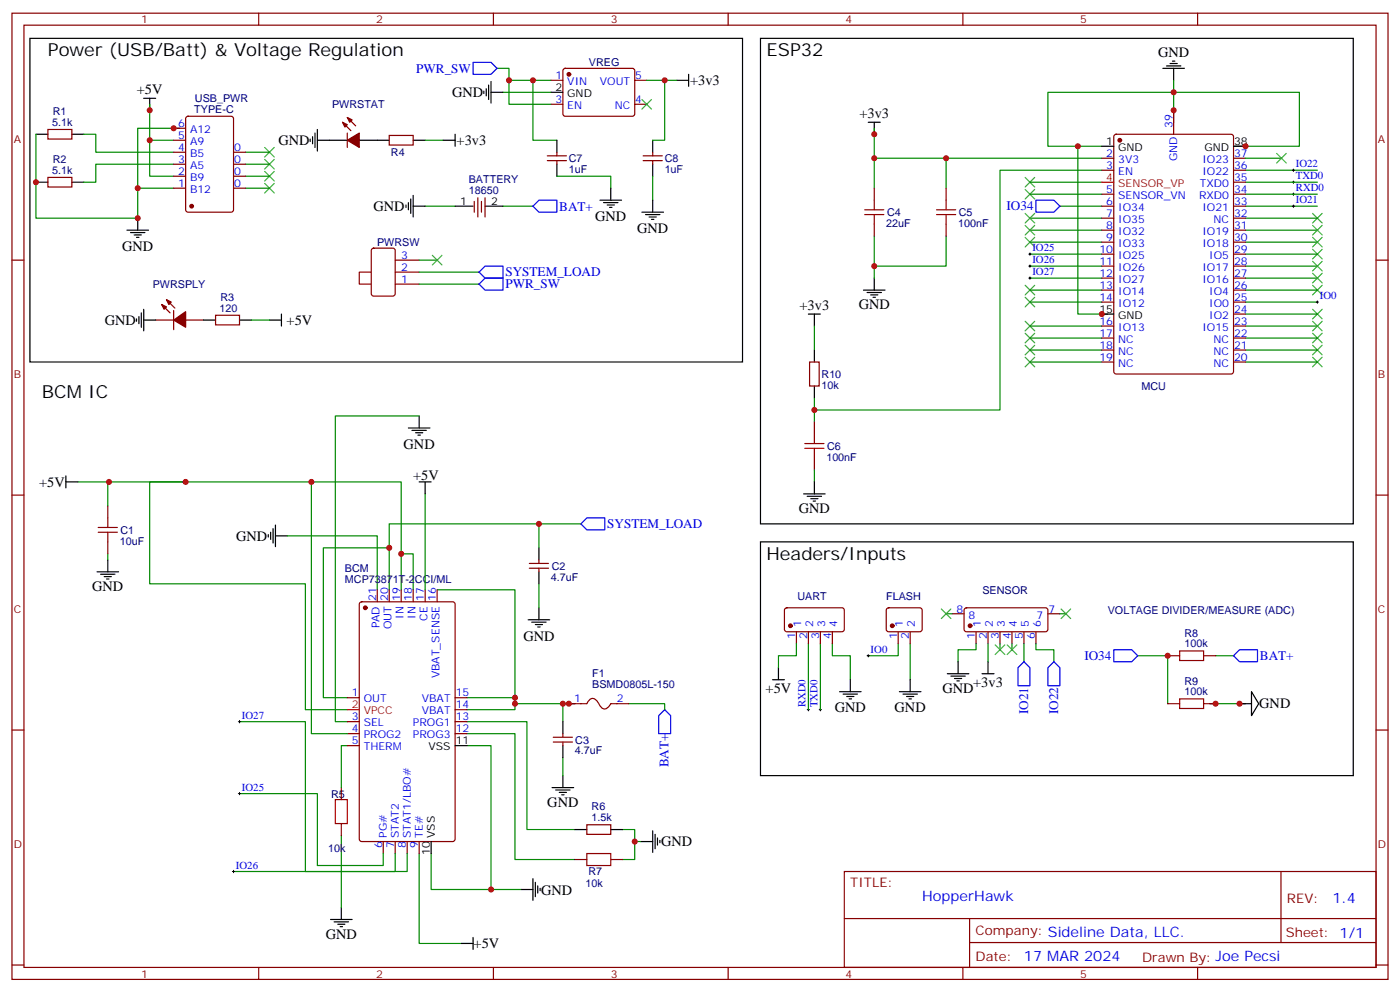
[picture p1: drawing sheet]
<svg xmlns="http://www.w3.org/2000/svg" width="412mm" height="292mm" viewBox="0 0 412 292" stroke-linecap="round" stroke-linejoin="round" font-family="sans-serif">
<g fill="none" stroke="#870000" stroke-width=".35">
<path d="M3.5 3.9h405.4v284.3h-405.4zM7.1 7.4h398.2v277.3h-398.2zM76.2 3.9v3.5M145.3 3.9v3.5M214.5 3.9v3.5M283.6 3.9v3.5M352.8 3.9v3.5M14.1 38.1h7.1v2.8h-7.1zM51.2 37.7h3.5M54.9 34.4l.5-.2h12.7l.6 .5 .1 27-.5 .7h-12.9l-.7-.4v-27.1zM100.9 36l2.5 2.5M102.3 34.6l2.5 2.4"/>
<path d="M102.3 39.2v4.2M114.7 39.9h7v2.8h-7zM162.3 23.6h3.5M162.3 30.7h3.5M166 20.3l.5-.2 20 .1 .5 .6-.1 13-.6 .4h-20.1l-.4-.7v-12.7zM187 23.6h3.5M187 30.7h3.5M328.3 39.7l.5-.2h33.9l.6 .4 .1 69.5-.5 .6-34.1 .1-.7-.5v-69.4zM345.7 32.5v7M14.1 52.2h7.1v2.8h-7.1zM51.2 55.4h3.5M51.2 51.9h3.5"/>
<path d="M51.2 48.3h3.5M51.2 44.8h3.5M51.2 41.3h3.5M68.8 55.4h3.5M68.8 51.9h3.5M68.8 48.3h3.5M68.8 44.8h3.5M139.7 59.3v3.1M140.8 58.2v5.7M141.8 59.3v3.1M142.9 58.2v5.7M161.2 47.3h5.7"/>
<path d="M161.2 45.9h5.7M164 44.8v1.1M164 47.3v1M189.4 47.3h5.7M189.4 45.9h5.7M192.3 44.8v1.1M192.3 47.3v1M257.5 55.4v3.5M278.7 55.4v3.5M324.6 46.6h3.5M324.6 50.1h3.5M324.6 57.2h3.5"/>
<path d="M363.4 46.6h3.5M363.4 50.1h3.5M363.4 57.2h3.5M363.4 53.6h3.5M3.5 76.6h3.6M109.6 73.2l.5-.2h5.6l.7 .5v12.9l-.4 .7h-5.9l-.7-.4v-13zM116.4 76.6h7.1M257.5 66v3.5M278.7 66v3.5M324.6 60.7h3.5M324.6 64.2h3.5M324.6 67.7h3.5"/>
<path d="M324.6 71.3h3.5M324.6 74.8h3.5M324.6 78.3h3.5M363.4 60.7h3.5M363.4 64.2h3.5M363.4 67.7h3.5M363.4 71.3h3.5M363.4 74.8h3.5M363.4 78.3h3.5M405.3 76.6h3.6M45.9 94.2h5.3M47.6 89.6l2.5 2.5"/>
<path d="M49 88.2l2.5 2.5M51.2 91.4v5.6M54.7 94.2h5.3M63.5 92.8h7.1v2.8h-7.1zM109.4 80.1h-3.6v3.5h3.6M116.4 83.6h7.1M116.4 80.1h7.1M324.6 81.8h3.5M324.6 85.4h3.5M324.6 88.9h3.5M324.6 96h3.5M324.6 99.5h3.5"/>
<path d="M363.4 81.8h3.5M363.4 85.4h3.5M363.4 88.9h3.5M363.4 96h3.5M363.4 99.5h3.5M363.4 92.4h3.5M238.5 106.5h2.8v7.1h-2.8zM324.6 103h3.5M324.6 106.5h3.5M363.4 103h3.5M363.4 106.5h3.5M239.9 124.2v3.5"/>
<path d="M239.9 134.8v3.5M3.5 145.7h3.6M31.7 148.9v3.5M31.7 159.5v3.5M405.3 145.7h3.6M106.1 177.3l.4-.2h26.8l.7 .4 .1 69.4-.5 .7h-27.1l-.6-.4-.1-69.4zM111.1 173.6v3.5M114.7 173.6v3.5M118.2 173.6v3.5M121.7 173.6v3.5M125.2 173.6v3.5M128.8 173.6v3.5"/>
<path d="M155.9 167.2h5.7M155.9 165.8h5.7M158.7 164.7v1.1M158.7 167.2v1.1M231.3 179.1l.5-.2h16.5l.4 .7-.1 5.9-.6 .4-16.5-.1-.4-.6v-5.6zM261.3 179.1l.5-.2h9.4l.4 .7v5.9l-.7 .4-9.4-.1-.4-.6v-5.6zM284.2 179.1l.5-.2h23.5l.5 .7-.1 5.9-.6 .4-23.6-.1-.4-.6v-5.6zM234.6 185.9v3.5M238.1 185.9v3.5M241.7 185.9v3.5M245.2 185.9v3.5M264.6 185.9v3.5"/>
<path d="M268.1 185.9v3.5M280.5 180.6h3.5M287.5 185.9v3.5M291 185.9v3.5M294.6 185.9v3.5M298.1 185.9v3.5M301.6 185.9v3.5M305.2 185.9v3.5M308.7 180.6h3.5M344 193h3.5M354.5 193h3.6M3.5 214.8h3.6"/>
<path d="M102.3 205.3h3.5M102.3 212.4h3.5M102.3 215.9h3.5M102.3 219.4h3.5M134.1 205.3h3.5M134.1 212.4h3.5M134.1 215.9h3.5M134.1 208.8h3.5M163 218.4h5.6M163 217h5.6M165.8 215.9v1.1M165.8 218.4v1"/>
<path d="M167.6 207.1h5.3l.5-.9a1.56 1.56 0 0 1 2.7 .5l.2 .3a2.13 2.13 0 0 0 2.3 1.5l1.3-1.4h5.3M344 207.1h3.5M354.5 207.1h3.6M405.3 214.8h3.6M100.5 231.8v3.5M100.5 242.4v3.5M112.9 247.6v3.6M116.4 247.6v3.6M119.9 247.6v3.6M123.5 247.6v3.6M169.3 252.9h3.6M172.9 242.7h7v2.8h-7z"/>
<path d="M179.9 252.9h3.5M248.7 256.5h156.6v28.2h-156.6zM377.3 256.5v20.9M248.7 270.3h156.5M285.6 277.4h119.6M285.6 270.3v14.1M3.5 284h3.6M76.2 284.7v3.5M145.3 284.7v3.5M214.5 284.7v3.5M283.6 284.7v3.5M352.8 284.7v3.5"/>
<path d="M405.3 284h3.6"/>
</g>
<g fill="none" stroke="#008700" stroke-width=".35">
<path d="M10.6 39.5v24.7h30v-8.8h10.6M24.7 39.5h3.5v5.3h23M44.1 30.7v21.2h7.1M52.9 37.7h-12.3v17.7M146.4 20.1h3.5v3.5h12.4M148.2 27.2h14.1M149.9 23.6v7.1h12.4M157 23.6v17.7h7M190.5 23.6h8.8M195.8 23.6v17.7h-3.5M257.5 37.7v8.9h67.1M345.7 23.6v12.4"/>
<path d="M44.1 41.3h7.1M51.2 48.3h-23v5.3h-3.5M72.3 55.4h7.1M72.3 51.9h7.1M72.3 48.3h7.1M72.3 44.8h7.1M125.2 41.3h5.3M164 51.9h15.9v3.5M192.3 51.9v7M257.5 46.6v8.8M278.7 46.6v8.8M303.4 53.6h21.2"/>
<path d="M303.4 57.2h21.2M317.5 43v49.4h8.8M324.6 50.1h-30v70.5h-54.7M324.6 43h-15.9v-15.8h74.1v15.8h-19.4M366.9 53.6h21.2M366.9 57.2h21.2M366.9 50.1h21.2M366.9 46.6h10.6M123.5 76.6h5.3M125.2 60.7h8.9M148.2 60.7h8.8M257.5 69.5v12.3"/>
<path d="M278.7 69.5v8.8h-21.2M303.4 71.3h21.2M303.4 78.3h21.2M303.4 67.7h21.2M303.4 74.8h21.2M303.4 64.2h21.2M312.2 60.7h12.4M366.9 60.7h21.2M366.9 71.3h21.2M366.9 78.3h21.2M366.9 67.7h21.2M366.9 74.8h21.2"/>
<path d="M366.9 64.2h21.2M74.1 94.2h5.3M123.5 80.1h17.6M123.5 83.6h17.6M239.9 96v7M303.4 99.5h21.2M303.4 88.9h21.2M303.4 96h21.2M303.4 81.8h21.2M303.4 85.4h21.2M366.9 99.5h21.2M366.9 88.9h21.2"/>
<path d="M366.9 92.4h21.2M366.9 96h21.2M366.9 81.8h21.2M366.9 85.4h21.2M239.9 117.1v7.1M303.4 106.5h21.2M303.4 103h21.2M366.9 106.5h21.2M366.9 103h21.2M123.5 122.4h-24.7v90h3.5M239.9 138.3v3.5M22.9 141.8h95.3v31.8"/>
<path d="M32.1 141.8h-.4v7.1M54.7 141.8h-10.6v30h45.9v37h12.3M84.7 157.7h26.4v15.9M91.7 141.8v74.1h10.6M125.2 145.3v28.3M158.7 154.2v7M171.1 154.2h-56.4v7M31.7 163v1.7M114.7 173.6v-12.4h-19.5v44.1h7.1M118.2 163h3.5v10.6M128.8 173.6h22.9v33.5h17.6M158.7 171.8v7.1"/>
<path d="M234.6 189.4v3.6h-5.3v3.5M238.1 189.4v19.4M241.7 189.4v19.4M245.2 189.4v3.6h5.3v7M264.6 189.4v3.6h-8.8M268.1 189.4v10.6M278.7 180.6h1.8M287.5 189.4v1.8h-5.3v3.5M291 189.4v5.3M294.6 189.4v1.8M298.1 189.4v1.8M301.6 189.4v5.3"/>
<path d="M305.2 189.4v1.8h5.2v3.5M312.2 180.6h1.8M335.1 193h8.9v14.1M358.1 193h5.3M70.6 212.4h19.4v44.1h29.9v-5.3M102.3 219.4h-1.8v12.4M137.6 215.9h14.1v37h17.6M137.6 212.4h17.6v31.7h14.1M137.6 219.4h7v42.4M137.6 205.3h14.1M151.7 207.1v1.7h-14.1M165.8 207.1v5.3"/>
<path d="M185.2 207.1h10.6v1.7M356.3 207.1h10.6M70.6 233.5h22.9v21.2h19.4v-3.5M165.8 223v5.2M100.5 245.9v21.2M116.4 251.2v5.3h-47.6M123.5 251.2v26.4h12.3M127 251.2v10.6h26.5M183.4 244.1h3.6v3.5M188.7 247.6h-1.7v5.3h-3.6"/>
</g>
<g fill="none" stroke="#000" stroke-width=".35">
<path d="M8.8 11.3h209.9v95.2h-209.9zM224 11.3h174.6v142.9h-174.6zM343.6 19.4h4.2M344.7 18.7h2.1M345.4 18h.7M10.6 39.5h3.5M21.2 39.5h3.5M42.3 28.9h3.6M44.1 28.9v3.6M92.8 39.2v4.2M93.5 38.1v6.3M134.1 39.5v3.5"/>
<path d="M142.5 26.8v.7M143.2 26.1v2.1M143.9 25v4.3M144.6 27.2h3.6M144.6 24v6.3M162.3 27.2h3.5M199.3 23.6h3.5M202.8 21.9v3.5M255.8 36h3.5M257.5 36v3.5M342.5 20.1h6.4M345.7 20.1v3.5"/>
<path d="M10.6 53.6h3.5M21.2 53.6h3.5M91.4 40.9v.7M92.1 40.2v2.1M93.5 41.3h8.8M105.8 41.3h8.9M120.3 59.6v2.1M121 58.6v4.2M121.7 57.5v6.4M121.7 41.3h3.5M130.5 41.3h3.6M164 41.3v3.5"/>
<path d="M164 48.3v3.6M176.7 58.9h6.4M177.8 59.6h4.2M179.9 55.4v3.5M192.3 41.3v3.5M192.3 48.3v3.6M192.3 58.9v3.5M324.6 43h3.5M363.4 43h3.5M37.4 67.7h6.3M38.5 68.4h4.2M39.5 69.1h2.1"/>
<path d="M40.2 69.8h.7M40.6 64.2v3.5M119.6 60.3v.7M121.7 60.7h3.5M134.1 60.7h5.2M142.9 60.7h5.3M178.9 60.3h2.1M179.6 61h.7M189.1 62.4h6.3M190.1 63.1h4.3M191.2 63.9h2.1M191.9 64.6h.7"/>
<path d="M40.2 93.8v.7M40.9 93.1v2.1M41.6 92.1v4.2M42.3 94.2h3.6M42.3 91v6.4M60 94.2h3.5M70.6 94.2h3.5M79.4 94.2h3.5M82.9 92.4v3.6M238.1 92.4h3.6M239.9 92.4v3.6M254.4 85.4h6.3"/>
<path d="M255.4 86.1h4.2M256.5 86.8h2.1M257.2 87.5h.7M257.5 81.8v3.6M324.6 92.4h3.5M239.9 103v3.5M239.9 113.6v3.5M120.3 125.9h6.3M121.4 126.6h4.2M122.4 127.4h2.1M123.1 128.1h.7M123.5 122.4v3.5"/>
<path d="M19.4 141.8h3.5M19.4 140.1v3.5M79 157.3v.7M79.7 156.6v2.2M80.4 155.6v4.2M81.1 157.7h3.6M81.1 154.5v6.4M123.5 141.8h3.5M125.2 141.8v3.5M224 159.5h174.6v68.7h-174.6zM236.7 145.3h6.4M237.8 146h4.2"/>
<path d="M238.8 146.8h2.1M239.5 147.5h.7M239.9 141.8v3.5M28.6 168.3h6.3M29.6 169h4.3M30.7 169.7h2.1M31.4 170.4h.7M31.7 164.7v3.6M158.7 161.2v3.5M158.7 168.3v3.5M158.7 178.9v3.5M155.6 182.4h6.3"/>
<path d="M156.6 183.1h4.3M157.7 183.8h2.1M158.4 184.5h.7M229.3 196.5v3.5M279 198.3h6.4M280.1 199h4.2M281.2 199.7h2.1M282.2 194.7v3.6M289.3 198.3h3.5M291 194.7v3.6M134.1 219.4h3.5M165.8 212.4v3.5"/>
<path d="M165.8 219.4v3.6M227.5 200h3.6M247.3 203.6h6.3M248.4 204.3h4.2M249.4 205h2.1M250.1 205.7h.7M250.5 200v3.6M264.9 203.6h6.4M266 204.3h4.2M267.1 205h2.1M267.8 205.7h.7M268.1 200v3.6"/>
<path d="M281.9 200.4h.7M365.1 207.1h3.6M368.7 203.6l2.1 3.5-2.1 3.5zM162.6 231.8h6.4M163.7 232.5h4.2M164.7 233.2h2.2M165.5 233.9h.7M165.8 228.2v3.6M127 247.6v3.6M157 258.6v6.3M157.7 259.6v4.3M169.3 244.1h3.6"/>
<path d="M179.9 244.1h3.5M188.7 247.6h3.6M192.3 244.5v6.3M193 245.5v4.3M193.7 246.6v2.1M194.4 247.3v.7M97.4 270.6h6.3M98.4 271.3h4.3M99.5 272h2.1M100.2 272.7h.7M100.5 267.1v3.5M135.8 277.6h3.5"/>
<path d="M139.3 275.9v3.5M153.5 261.8h3.5M158.4 260.7v2.1M159.1 261.4v.7"/>
</g>
<g fill="none" stroke="#a10000" stroke-width=".35">
<path d="M257.5 58.9v2.8M278.7 58.9v2.8M254.7 63.1h5.6M254.7 61.7h5.6M257.5 63.1v2.9M275.9 63.1h5.6M275.9 61.7h5.6M278.7 63.1v2.9M237.1 131.9h5.6M237.1 130.5h5.6M239.9 127.7v2.8M239.9 131.9v2.9"/>
<path d="M28.9 155.2h5.7M28.9 156.6h5.7M31.7 152.4v2.8M31.7 156.6v2.9M347.5 191.6h7v2.8h-7zM347.5 205.7h7v2.8h-7zM98.8 235.3h3.5v7.1h-3.5zM172.9 251.2h7v3.5h-7z"/>
</g>
<g fill="none" stroke="#000" stroke-width=".29">
<path d="M380.6 57.2h.8M380.6 53.6h.8M380.6 50.1h.8M381 49.7v.7M381 53.3v.7M381 56.8v.7M303 74.8h.7M303 78.3h.7M303.4 74.4v.7M303.4 78v.7M380.6 60.7h.8M381 60.3v.7"/>
<path d="M303 81.8h.7M303.4 81.5v.7M387.7 88.9h.7M388.1 88.5v.8M255.4 193h.7M255.8 192.6v.7M70.2 212.4h.7M70.6 212v.7M237.8 208.8h.7M238.1 208.5v.7M241.3 208.8h.7M241.7 208.5v.7"/>
<path d="M70.2 233.5h.7M70.6 233.2v.7M68.4 256.5h.7M68.8 256.1v.7"/>
</g>
<g fill="none" stroke="#3c3" stroke-width=".35">
<path d="M189.1 29.3l2.8 2.8M191.9 29.3l-2.8 2.8M78 54l2.8 2.8M78 50.4l2.8 2.9M78 46.9l2.8 2.8M78 43.4l2.8 2.8M80.8 54l-2.8 2.8M80.8 50.4l-2.8 2.9M80.8 46.9l-2.8 2.8M80.8 43.4l-2.8 2.8M302 55.7l2.8 2.9M302 52.2l2.8 2.8"/>
<path d="M304.8 55.7l-2.8 2.9M304.8 52.2l-2.8 2.8M376.1 45.2l2.8 2.8M378.9 45.2l-2.8 2.8M127.4 75.1l2.8 2.9M130.2 75.1l-2.8 2.9M302 69.8l2.8 2.9M302 66.3l2.8 2.8M302 62.8l2.8 2.8M304.8 69.8l-2.8 2.9M304.8 66.3l-2.8 2.8M304.8 62.8l-2.8 2.8"/>
<path d="M386.6 73.4l2.9 2.8M386.6 62.8l2.9 2.8M386.6 66.3l2.9 2.8M386.6 69.8l2.9 2.9M386.6 76.9l2.9 2.8M389.5 73.4l-2.9 2.8M389.5 62.8l-2.9 2.8M389.5 66.3l-2.9 2.8M389.5 69.8l-2.9 2.9M389.5 76.9l-2.9 2.8M302 84l2.8 2.8M302 87.5l2.8 2.8"/>
<path d="M302 94.5l2.8 2.9M302 98.1l2.8 2.8M304.8 84l-2.8 2.8M304.8 87.5l-2.8 2.8M304.8 94.5l-2.8 2.9M304.8 98.1l-2.8 2.8M386.6 84l2.9 2.8M386.6 91l2.9 2.8M386.6 98.1l2.9 2.8M386.6 80.4l2.9 2.9M386.6 94.5l2.9 2.9M389.5 84l-2.9 2.8"/>
<path d="M389.5 91l-2.9 2.8M389.5 98.1l-2.9 2.8M389.5 80.4l-2.9 2.9M389.5 94.5l-2.9 2.9M302 101.6l2.8 2.8M302 105.1l2.8 2.8M304.8 101.6l-2.8 2.8M304.8 105.1l-2.8 2.8M386.6 101.6l2.9 2.8M386.6 105.1l2.9 2.8M389.5 101.6l-2.9 2.8M389.5 105.1l-2.9 2.8"/>
<path d="M277.3 179.2l2.8 2.8M280.1 179.2l-2.8 2.8M312.6 179.2l2.8 2.8M315.4 179.2l-2.8 2.8M293.2 189.8l2.8 2.8M296 189.8l-2.8 2.8M296.7 189.8l2.8 2.8M299.5 189.8l-2.8 2.8"/>
</g>
<g fill="#870000" stroke="#870000" stroke-width=".35">
<path d="M102.3 41.3l3.5-2.1v4.2z"/>
<path d="M100.9 36l1.4 .7-.7 .7z"/>
<path d="M102.3 34.6l1.4 .7-.7 .7z"/>
<path d="M47.6 89.6l1.4 .7-.7 .7z"/>
<path d="M49 88.2l1.4 .7-.7 .7z"/>
<path d="M51.2 94.2l3.5-2.5v4.6z"/>
<circle cx="262.8" cy="184.1" r=".53"/>
<circle cx="232.8" cy="184.2" r=".53"/>
<circle cx="56.4" cy="60.7" r=".53"/>
<circle cx="107.6" cy="178.9" r=".53"/>
<circle cx="329.8" cy="41.3" r=".53"/>
<circle cx="167.6" cy="21.9" r=".53"/>
<circle cx="285.7" cy="184.1" r=".53"/>
</g>
<path d="M139.3 18.3h5.3l1.8 1.8-1.8 1.8h-5.3zM305.2 58.9h5.2l1.8 1.8-1.8 1.7h-5.2zM157 60.7l1.7-1.8h5.3v3.5h-5.3zM141.1 80.1l1.8-1.8h5.3v3.5h-5.3zM141.1 83.6l1.8-1.8h5.3v3.6h-5.3zM171.1 154.2l1.8-1.8h5.3v3.5h-5.3zM299.9 196.5l1.7-1.8 1.8 1.8v5.3h-3.5zM310.4 194.7l1.8 1.8v5.3h-3.5v-5.3zM328.1 191.2h5.3l1.7 1.8-1.7 1.7h-5.3zM363.4 193l1.7-1.8h5.3v3.5h-5.3zM195.8 208.8l1.8 1.8v5.3h-3.6v-5.3z" fill="none" stroke="#00f" stroke-width=".35"/>
<path d="M324.6 53.6h3.5M102.3 208.8h3.5" fill="none" stroke="#f00" stroke-width=".35"/>
<g fill="#c00">
<circle cx="239.9" cy="120.6" r=".88"/>
<circle cx="257.5" cy="78.3" r=".88"/>
<circle cx="278.7" cy="46.6" r=".88"/>
<circle cx="257.5" cy="46.6" r=".88"/>
<circle cx="257.5" cy="39.5" r=".88"/>
<circle cx="317.5" cy="43" r=".88"/>
<circle cx="366.9" cy="43" r=".88"/>
<circle cx="324.6" cy="92.4" r=".88"/>
<circle cx="345.7" cy="32.5" r=".88"/>
<circle cx="345.7" cy="27.2" r=".88"/>
<circle cx="44.1" cy="32.5" r=".88"/>
<circle cx="40.6" cy="64.2" r=".88"/>
<circle cx="10.6" cy="53.6" r=".88"/>
<circle cx="40.6" cy="55.4" r=".88"/>
<circle cx="51.2" cy="37.7" r=".88"/>
<circle cx="44.1" cy="41.3" r=".88"/>
<circle cx="158.8" cy="154.2" r=".88"/>
<circle cx="187" cy="247.6" r=".88"/>
<circle cx="165.8" cy="207.1" r=".88"/>
<circle cx="151.7" cy="207.1" r=".88"/>
<circle cx="151.7" cy="205.3" r=".88"/>
<circle cx="144.6" cy="261.8" r=".88"/>
<circle cx="114.7" cy="161.2" r=".88"/>
<circle cx="32.1" cy="141.8" r=".88"/>
<circle cx="118.2" cy="163" r=".88"/>
<circle cx="54.7" cy="141.8" r=".88"/>
<circle cx="91.7" cy="141.8" r=".88"/>
<circle cx="365.1" cy="207.1" r=".88"/>
<circle cx="344" cy="193" r=".88"/>
<circle cx="358.1" cy="207.1" r=".88"/>
<circle cx="149.9" cy="23.6" r=".88"/>
<circle cx="157" cy="23.6" r=".88"/>
<circle cx="195.8" cy="23.6" r=".88"/>
<circle cx="167.6" cy="207.1" r=".88"/>
</g>
<g font-size="5.3">
<text x="14.1" y="16.6">Power (USB/Batt) &amp; Voltage Regulation</text>
<text x="225.8" y="16.6">ESP32</text>
<text x="12.3" y="117.1">BCM IC</text>
<text x="225.8" y="164.7">Headers/Inputs</text>
</g>
<g font-size="4.2">
<text x="341.1" y="16.7">GND</text>
<text x="40.3" y="27.8">+5V</text>
<text x="133.2" y="28.6">GND</text>
<text x="203.3" y="25">+3v3</text>
<text x="253.2" y="34.7">+3v3</text>
<text x="82" y="42.7">GND</text>
<text x="134.5" y="42.6">+3v3</text>
<text x="110" y="62.1">GND</text>
<text x="175.3" y="65">GND</text>
<text x="187.7" y="68.5">GND</text>
<text x="36" y="73.9">GND</text>
<text x="30.9" y="95.6">GND</text>
<text x="84.4" y="95.5">+5V</text>
<text x="235.5" y="91.2">+3v3</text>
<text x="252.9" y="91">GND</text>
<text x="118.9" y="132.2">GND</text>
<text x="11.5" y="143.2">+5V</text>
<text x="121.7" y="141.1">+5V</text>
<text x="235.3" y="151">GND</text>
<text x="69.6" y="159.2">GND</text>
<text x="27.2" y="173.9">GND</text>
<text x="154.2" y="188.6">GND</text>
<text x="277.6" y="203.9">GND</text>
<text x="286.7" y="202.2">+3v3</text>
<text x="225.5" y="204">+5V</text>
<text x="245.9" y="209.6">GND</text>
<text x="263.5" y="209.6">GND</text>
<text x="370.9" y="208.5">GND</text>
<text x="161.2" y="237.4">GND</text>
<text x="194.7" y="249.1">GND</text>
<text x="159.4" y="263.2">GND</text>
<text x="96" y="276.2">GND</text>
<text x="139.5" y="279.1">+5V</text>
</g>
<g font-size="4.2" fill="#00f">
<text x="271.6" y="265.3">HopperHawk</text>
<text x="392.5" y="265.7">1.4</text>
<text x="301.6" y="282.9">17 MAR 2024</text>
</g>
<g font-size="3.9" fill="#00f">
<text x="122.6" y="21.3">PWR_SW</text>
<text x="164.7" y="62">BAT+</text>
<text x="296.5" y="61.9">IO34</text>
<text x="148.9" y="81.3">SYSTEM_LOAD</text>
<text x="148.9" y="84.9">PWR_SW</text>
<text x="178.9" y="155.5">SYSTEM_LOAD</text>
<text x="319.4" y="194.2">IO34</text>
<text x="371.1" y="194.3">BAT+</text>
<text x="302.9" y="210.2" transform="rotate(-90 302.9 210.2)">IO21</text>
<text x="311.7" y="210.2" transform="rotate(-90 311.7 210.2)">IO22</text>
<text x="196.9" y="225.8" transform="rotate(-90 196.9 225.8)">BAT+</text>
</g>
<g font-size="3.9" fill="#800">
<text x="250.5" y="261.1">TITLE:</text>
<text x="379.1" y="265.7">REV:</text>
<text x="287.4" y="275.3">Company: Sideline Data, LLC.</text>
<text x="378.7" y="275.9">Sheet: 1/1</text>
<text x="287.4" y="282.9">Date:</text>
<text x="336.4" y="283">Drawn By: Joe Pecsi</text>
</g>
<g font-size="3.2" fill="#800">
<text x="41.6" y="6.9">1</text>
<text x="110.8" y="6.9">2</text>
<text x="179.9" y="6.9">3</text>
<text x="249.1" y="6.9">4</text>
<text x="318.2" y="6.9">5</text>
<text x="4.1" y="42">A</text>
<text x="405.9" y="42">A</text>
<text x="4.1" y="111.1">B</text>
<text x="405.9" y="111.1">B</text>
<text x="4.1" y="180.3">C</text>
<text x="405.9" y="180.3">C</text>
<text x="4.1" y="249.4">D</text>
<text x="405.9" y="249.4">D</text>
<text x="41.6" y="287.7">1</text>
<text x="110.8" y="287.7">2</text>
<text x="179.9" y="287.7">3</text>
<text x="249.1" y="287.7">4</text>
<text x="318.2" y="287.7">5</text>
</g>
<g font-size="3.2" fill="#00f">
<text x="163.6" y="23.3">1</text>
<text x="187.1" y="23.3">5</text>
<text x="167.1" y="25">VIN</text>
<text x="176.7" y="25">VOUT</text>
<text x="163.6" y="30.3">3</text>
<text x="167.1" y="32.1">EN</text>
<text x="181.1" y="32.1">NC</text>
<text x="187.1" y="30.3">4</text>
<text x="52.5" y="40.9">5</text>
<text x="52.5" y="37.4">6</text>
<text x="56" y="39.2">A12</text>
<text x="345.4" y="37.7" transform="rotate(-90 345.4 37.7)">39</text>
<text x="52.5" y="48">3</text>
<text x="52.5" y="44.4">4</text>
<text x="56" y="46.2">B5</text>
<text x="56" y="42.7">A9</text>
<text x="69" y="48">0</text>
<text x="69" y="44.4">0</text>
<text x="325.9" y="46.2">2</text>
<text x="329.4" y="48">3V3</text>
<text x="346.8" y="47.5" transform="rotate(-90 346.8 47.5)">GND</text>
<text x="354.2" y="48">IO23</text>
<text x="363.5" y="46.2">37</text>
<text x="52.5" y="51.5">2</text>
<text x="56" y="53.3">B9</text>
<text x="56" y="49.7">A5</text>
<text x="69" y="51.5">0</text>
<text x="325.9" y="49.7">3</text>
<text x="329.4" y="51.5">EN</text>
<text x="354.2" y="51.5">IO22</text>
<text x="363.5" y="53.3">35</text>
<text x="363.5" y="49.7">36</text>
<text x="381.7" y="49.2">IO22</text>
<text x="381.7" y="52.7">TXD0</text>
<text x="52.5" y="55">1</text>
<text x="56" y="56.8">B12</text>
<text x="69" y="55">0</text>
<text x="325.9" y="56.8">5</text>
<text x="329.4" y="58.6">SENSOR_VN</text>
<text x="353.2" y="58.6">RXD0</text>
<text x="353.5" y="55">TXD0</text>
<text x="363.5" y="56.8">34</text>
<text x="381.7" y="59.8">IO21</text>
<text x="381.7" y="56.3">RXD0</text>
<text x="325.9" y="60.3">6</text>
<text x="325.9" y="63.9">7</text>
<text x="329.4" y="62.1">IO34</text>
<text x="329.4" y="65.6">IO35</text>
<text x="354.2" y="62.1">IO21</text>
<text x="357.5" y="65.6">NC</text>
<text x="363.5" y="63.9">32</text>
<text x="363.5" y="60.3">33</text>
<text x="325.9" y="67.4">8</text>
<text x="325.9" y="70.9">9</text>
<text x="329.4" y="69.1">IO32</text>
<text x="354.2" y="69.1">IO19</text>
<text x="363.5" y="70.9">30</text>
<text x="363.5" y="67.4">31</text>
<text x="118.2" y="76.2">3</text>
<text x="304.1" y="73.9">IO25</text>
<text x="304.1" y="77.4">IO26</text>
<text x="323.9" y="74.4">10</text>
<text x="323.9" y="78">11</text>
<text x="329.4" y="72.7">IO33</text>
<text x="329.4" y="76.2">IO25</text>
<text x="354.2" y="72.7">IO18</text>
<text x="356.2" y="76.2">IO5</text>
<text x="363.5" y="78">28</text>
<text x="363.5" y="74.4">29</text>
<text x="118.2" y="83.3">1</text>
<text x="118.2" y="79.7">2</text>
<text x="304.1" y="81">IO27</text>
<text x="323.9" y="81.5">12</text>
<text x="329.4" y="79.7">IO26</text>
<text x="329.4" y="83.3">IO27</text>
<text x="354.2" y="83.3">IO16</text>
<text x="354.2" y="79.7">IO17</text>
<text x="363.5" y="81.5">27</text>
<text x="323.9" y="85">13</text>
<text x="323.9" y="88.5">14</text>
<text x="329.4" y="86.8">IO14</text>
<text x="356.2" y="86.8">IO4</text>
<text x="363.5" y="88.5">25</text>
<text x="363.5" y="85">26</text>
<text x="388.8" y="88">IO0</text>
<text x="323.9" y="95.6">16</text>
<text x="329.4" y="90.3">IO12</text>
<text x="356.2" y="93.8">IO2</text>
<text x="356.2" y="90.3">IO0</text>
<text x="363.5" y="95.6">23</text>
<text x="363.5" y="92.1">24</text>
<text x="323.9" y="99.1">17</text>
<text x="329.4" y="97.4">IO13</text>
<text x="329.4" y="100.9">NC</text>
<text x="354.2" y="97.4">IO15</text>
<text x="357.5" y="100.9">NC</text>
<text x="363.5" y="99.1">22</text>
<text x="323.9" y="102.7">18</text>
<text x="323.9" y="106.2">19</text>
<text x="329.4" y="104.4">NC</text>
<text x="329.4" y="107.9">NC</text>
<text x="357.5" y="107.9">NC</text>
<text x="357.5" y="104.4">NC</text>
<text x="363.5" y="106.2">20</text>
<text x="363.5" y="102.7">21</text>
<text x="110.8" y="176.9" transform="rotate(-90 110.8 176.9)">21</text>
<text x="114.3" y="176.9" transform="rotate(-90 114.3 176.9)">20</text>
<text x="117.8" y="176.9" transform="rotate(-90 117.8 176.9)">19</text>
<text x="121.4" y="176.9" transform="rotate(-90 121.4 176.9)">18</text>
<text x="124.9" y="176.9" transform="rotate(-90 124.9 176.9)">17</text>
<text x="128.4" y="176.9" transform="rotate(-90 128.4 176.9)">16</text>
<text x="111.8" y="184.9" transform="rotate(-90 111.8 184.9)">PAD</text>
<text x="115.4" y="185.2" transform="rotate(-90 115.4 185.2)">OUT</text>
<text x="118.9" y="182.1" transform="rotate(-90 118.9 182.1)">IN</text>
<text x="122.4" y="182.1" transform="rotate(-90 122.4 182.1)">IN</text>
<text x="125.9" y="182.6" transform="rotate(-90 125.9 182.6)">CE</text>
<text x="236" y="184.6" transform="rotate(-90 236 184.6)">1</text>
<text x="239.5" y="184.6" transform="rotate(-90 239.5 184.6)">2</text>
<text x="243.1" y="184.6" transform="rotate(-90 243.1 184.6)">3</text>
<text x="246.6" y="184.6" transform="rotate(-90 246.6 184.6)">4</text>
<text x="266" y="184.6" transform="rotate(-90 266 184.6)">1</text>
<text x="269.5" y="184.6" transform="rotate(-90 269.5 184.6)">2</text>
<text x="281.8" y="180.3">8</text>
<text x="285.3" y="182">8</text>
<text x="288.9" y="184.6" transform="rotate(-90 288.9 184.6)">1</text>
<text x="292.5" y="184.6" transform="rotate(-90 292.5 184.6)">2</text>
<text x="296" y="184.6" transform="rotate(-90 296 184.6)">3</text>
<text x="299.5" y="184.6" transform="rotate(-90 299.5 184.6)">4</text>
<text x="303" y="184.6" transform="rotate(-90 303 184.6)">5</text>
<text x="305.4" y="182">7</text>
<text x="306.6" y="184.6" transform="rotate(-90 306.6 184.6)">6</text>
<text x="308.9" y="180.3">7</text>
<text x="234.2" y="188.1" transform="rotate(-90 234.2 188.1)">1</text>
<text x="237.8" y="188.1" transform="rotate(-90 237.8 188.1)">2</text>
<text x="241.3" y="188.1" transform="rotate(-90 241.3 188.1)">3</text>
<text x="244.8" y="188.1" transform="rotate(-90 244.8 188.1)">4</text>
<text x="264.2" y="188.1" transform="rotate(-90 264.2 188.1)">1</text>
<text x="267.8" y="188.1" transform="rotate(-90 267.8 188.1)">2</text>
<text x="287.2" y="188.1" transform="rotate(-90 287.2 188.1)">1</text>
<text x="290.7" y="188.1" transform="rotate(-90 290.7 188.1)">2</text>
<text x="294.2" y="188.1" transform="rotate(-90 294.2 188.1)">3</text>
<text x="297.7" y="188.1" transform="rotate(-90 297.7 188.1)">4</text>
<text x="301.3" y="188.1" transform="rotate(-90 301.3 188.1)">5</text>
<text x="304.8" y="188.1" transform="rotate(-90 304.8 188.1)">6</text>
<text x="256.5" y="192.1">IO0</text>
<text x="129.5" y="199.6" transform="rotate(-90 129.5 199.6)">VBAT_SENSE</text>
<text x="103.6" y="205">1</text>
<text x="107.1" y="206.7">OUT</text>
<text x="124.3" y="206.7">VBAT</text>
<text x="134.2" y="208.5">14</text>
<text x="134.2" y="205">15</text>
<text x="169.1" y="206.7">1</text>
<text x="181.7" y="206.7">2</text>
<text x="237.2" y="208.1" transform="rotate(-90 237.2 208.1)">RXD0</text>
<text x="240.8" y="208.1" transform="rotate(-90 240.8 208.1)">TXD0</text>
<text x="71.3" y="211.5">IO27</text>
<text x="103.6" y="212">3</text>
<text x="103.6" y="215.5">4</text>
<text x="107.1" y="213.8">SEL</text>
<text x="121.7" y="213.8">PROG1</text>
<text x="124.3" y="210.3">VBAT</text>
<text x="134.2" y="215.5">12</text>
<text x="134.2" y="212">13</text>
<text x="103.6" y="219.1">5</text>
<text x="107.1" y="217.3">PROG2</text>
<text x="107.1" y="220.8">THERM</text>
<text x="121.7" y="217.3">PROG3</text>
<text x="71.3" y="232.7">IO25</text>
<text x="112.5" y="249.5" transform="rotate(-90 112.5 249.5)">6</text>
<text x="113.9" y="246.6" transform="rotate(-90 113.9 246.6)">PG#</text>
<text x="116.1" y="249.5" transform="rotate(-90 116.1 249.5)">7</text>
<text x="117.5" y="246.6" transform="rotate(-90 117.5 246.6)">STAT2</text>
<text x="119.6" y="249.5" transform="rotate(-90 119.6 249.5)">8</text>
<text x="121" y="246.6" transform="rotate(-90 121 246.6)">STAT1/LBO#</text>
<text x="123.1" y="249.5" transform="rotate(-90 123.1 249.5)">9</text>
<text x="124.5" y="246.6" transform="rotate(-90 124.5 246.6)">TE#</text>
<text x="69.5" y="255.6">IO26</text>
</g>
<g font-size="3.2" fill="#000080">
<text x="173.5" y="19.5">VREG</text>
<text x="57.4" y="29.9">USB_PWR</text>
<text x="15.5" y="33.8">R1</text>
<text x="57.2" y="33.2">TYPE-C</text>
<text x="97.8" y="31.8">PWRSTAT</text>
<text x="15.3" y="37">5.1k</text>
<text x="15.5" y="47.9">R2</text>
<text x="115.2" y="45.9">R4</text>
<text x="167.6" y="47.7">C7</text>
<text x="195.8" y="47.7">C8</text>
<text x="15.3" y="51.2">5.1k</text>
<text x="138.1" y="53.9">BATTERY</text>
<text x="167.6" y="50.9">1uF</text>
<text x="195.8" y="50.9">1uF</text>
<text x="138.1" y="57.2">18650</text>
<text x="261.3" y="63.5">C4</text>
<text x="282.4" y="63.6">C5</text>
<text x="261.1" y="66.8">22uF</text>
<text x="282.2" y="66.9">100nF</text>
<text x="111.1" y="72.4">PWRSW</text>
<text x="45" y="84.8">PWRSPLY</text>
<text x="64.9" y="88.4">R3</text>
<text x="64.7" y="91.7">120</text>
<text x="242" y="111.2">R10</text>
<text x="242" y="114.4">10k</text>
<text x="336.2" y="114.7">MCU</text>
<text x="243.4" y="135.7">100nF</text>
<text x="243.6" y="132.4">C6</text>
<text x="35.3" y="160.4">10uF</text>
<text x="35.5" y="157.1">C1</text>
<text x="162.5" y="167.6">C2</text>
<text x="101.6" y="171.6">MCP73871T-2CCI/ML</text>
<text x="101.6" y="168.4">BCM</text>
<text x="162.3" y="170.9">4.7uF</text>
<text x="234.9" y="176.5">UART</text>
<text x="261" y="176.5">FLASH</text>
<text x="289.4" y="174.7">SENSOR</text>
<text x="326.3" y="180.6">VOLTAGE DIVIDER/MEASURE (ADC)</text>
<text x="348.9" y="190.5">100k</text>
<text x="348.9" y="187.3">R8</text>
<text x="174.5" y="202.3">BSMD0805L-150</text>
<text x="174.5" y="199.3">F1</text>
<text x="348.9" y="201.4">R9</text>
<text x="348.9" y="204.6">100k</text>
<text x="169.4" y="218.8">C3</text>
<text x="169.3" y="222">4.7uF</text>
<text x="97.5" y="234.7">R5</text>
<text x="174.3" y="238.4">R6</text>
<text x="174.3" y="241.7">1.5k</text>
<text x="96.7" y="250.6">10k</text>
<text x="173.4" y="257.6">R7</text>
<text x="172.5" y="261.1">10k</text>
</g>
<g font-size="3.2">
<text x="163.6" y="26.8">2</text>
<text x="167.1" y="28.6">GND</text>
<text x="325.9" y="42.7">1</text>
<text x="329.4" y="44.4">GND</text>
<text x="354.8" y="44.4">GND</text>
<text x="363.5" y="42.7">38</text>
<text x="135.6" y="60.3">1</text>
<text x="144.6" y="60.3">2</text>
<text x="323.9" y="92.1">15</text>
<text x="329.4" y="93.8">GND</text>
<text x="126.2" y="220.8">VSS</text>
<text x="134.2" y="219.1">11</text>
<text x="126.6" y="251.5" transform="rotate(-90 126.6 251.5)">10</text>
<text x="128.1" y="246.6" transform="rotate(-90 128.1 246.6)">VSS</text>
</g>
<g font-size="3.2" fill="#f00">
<text x="325.9" y="53.3">4</text>
<text x="329.4" y="55">SENSOR_VP</text>
<text x="103.6" y="208.5">2</text>
<text x="107.1" y="210.3">VPCC</text>
</g>
</svg>
